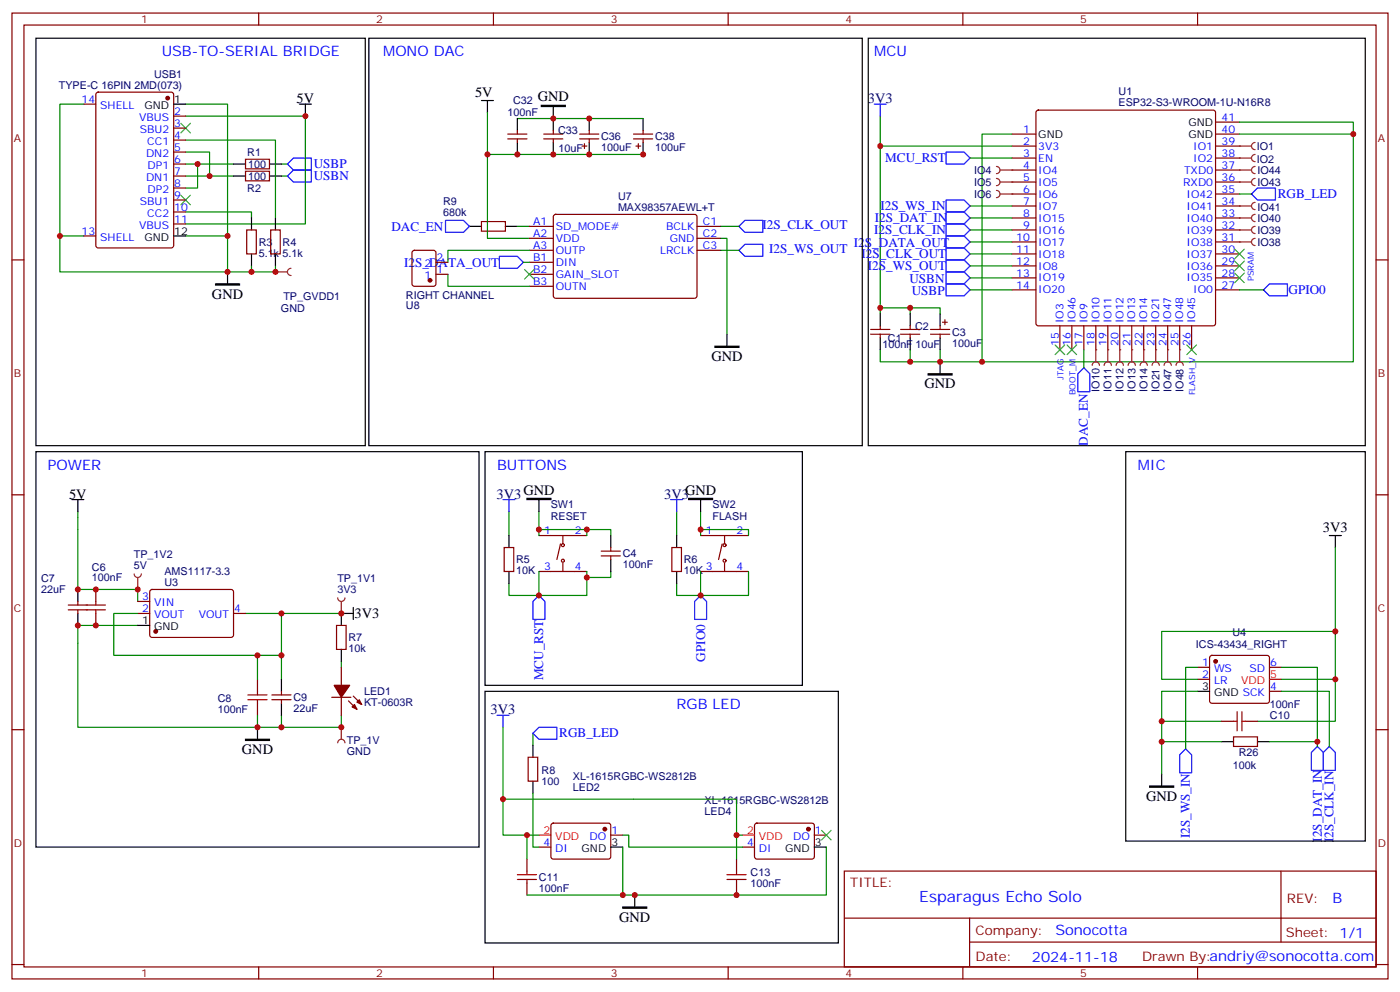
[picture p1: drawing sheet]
<svg xmlns="http://www.w3.org/2000/svg" width="412mm" height="292mm" viewBox="0 0 412 292" stroke-linecap="round" stroke-linejoin="round" font-family="sans-serif">
<g fill="none" stroke="#870000" stroke-width=".35">
<path d="M3.5 3.8h405.4v284.4h-405.4zM7.1 7.4h398.2v277.3h-398.2zM76.2 3.8v3.6M145.3 3.8v3.6M214.5 3.8v3.6M283.6 3.8v3.6M352.8 3.8v3.6M3.5 76.5h3.6M405.3 76.5h3.6M256.5 97h5.6M256.5 98.4h5.6M259.3 95.9v1.1"/>
<path d="M259.3 98.4v1M265.3 97h5.6M265.3 98.4h5.6M268.1 95.9v1.1M268.1 98.4v1M274.1 97h5.7M274.1 98.4h5.7M276.9 95.9v1.1M276.9 98.4v1M277.6 94.9h1.4M278.3 94.2v1.4M3.5 145.7h3.6"/>
<path d="M405.3 145.7h3.6M3.5 214.8h3.6M405.3 214.8h3.6M248.7 256.4h156.6v28.3h-156.6zM377.3 256.5v20.8M248.7 270.3h156.5M285.6 277.3h119.6M285.6 270.3v14.1M3.5 284h3.6M76.2 284.7v3.5M145.3 284.7v3.5M214.5 284.7v3.5"/>
<path d="M283.6 284.7v3.5M352.8 284.7v3.5M405.3 284h3.6"/>
</g>
<path d="M259.3 34.2v58.2M259.3 90.6h8.8v1.8M268.1 90.6h8.8v1.8M259.3 103v3.5h8.8M268.1 103v3.5h8.8v-3.5M22.9 152.4v21.1M72.3 180.6h28.2M82.9 180.6v19.4M100.5 194.7v1.8M100.5 210.6v3.5h-17.6" fill="none" stroke="#008700" stroke-width=".35"/>
<path d="M273.4 110h7.1v.4h-7.1z" fill="#000" stroke="#000" stroke-width=".35"/>
<path d="M259.3 92.4v3.5M259.3 99.4v3.6M268.1 92.4v3.5M268.1 99.4v3.6M276.9 92.4v3.5M276.9 99.4v3.6M276.9 106.5v3.5" fill="none" stroke="#000" stroke-width=".35"/>
<path d="M257.5 30.7h3.6M259.3 30.7v3.5" fill="none" stroke="#00f" stroke-width=".35"/>
<path d="M99.5 218.7a1.06 1.06 0 0 1 1-1.1 1.06 1.06 0 0 1 1.1 1.1M100.5 214.1v3.5" fill="none" stroke="#8c2424" stroke-width=".35"/>
<circle cx="100.5" cy="214.1" r=".18" fill="#8c2424"/>
<g fill="#870000" stroke="#870000" stroke-width=".35">
<path d="M103.7 208.1l.7-.7 .7 1.4z"/>
<path d="M105.1 206.7l.7-.7 .7 1.4z"/>
<path d="M98.4 201.8h4.6l-2.5 3.5z"/>
</g>
<g fill="none" stroke="#870000" stroke-width=".35">
<path d="M20.1 179.5h5.7M20.1 178.1h5.7M22.9 177.1v1M22.9 179.5v1.1M99.1 184.1h2.9v7.1h-2.9zM100.5 196.5v5.3M80.1 206h5.6M80.1 204.6h5.6M82.9 203.5v1.1M82.9 206v1M97.7 205.3h5.7M100.5 205.3v5.3"/>
<path d="M102.7 206.3l2.4 2.5M104.1 204.9l2.4 2.5"/>
</g>
<path d="M10.6 133h130.5v116.4h-130.5zM22.9 173.5v3.6M104.1 178.8v3.6M22.9 180.6v3.5M82.9 200v3.5M100.5 191.2v3.5M104.1 180.6h-3.6v3.5M75.8 214.1v3.5M82.9 207v3.6" fill="none" stroke="#000" stroke-width=".35"/>
<path d="M22.9 150.6v1.8M22.9 173.5h17.7v3.6M40.6 184.1h-17.7v30h60v-3.5" fill="none" stroke="#008700" stroke-width=".35"/>
<path d="M72.3 217.6h7.1v.4h-7.1z" fill="#000" stroke="#000" stroke-width=".35"/>
<path d="M99.5 176a1.06 1.06 0 0 0 1 1.1 1.06 1.06 0 0 0 1.1-1.1M100.5 177.1v3.5" fill="none" stroke="#8c2424" stroke-width=".35"/>
<circle cx="100.5" cy="180.6" r=".18" fill="#8c2424"/>
<g fill="none" stroke="#870000" stroke-width=".35">
<path d="M298.1 39.5h7.1M305.4 32.6l.5-.2h51.5l.5 .2 .2 .5v62.1l-.3 .5-.4 .2h-51.5l-.5-.2-.2-.5v-62.1zM358.1 35.9h7M358.1 39.5h7M298.1 57.1h7.1M298.1 53.6h7.1M298.1 50.1h7.1M298.1 46.5h7.1M298.1 43h7.1M358.1 57.1h7M358.1 53.6h7M358.1 50.1h7"/>
<path d="M358.1 46.5h7M358.1 43h7M298.1 78.3h7.1M298.1 74.8h7.1M298.1 71.2h7.1M298.1 67.7h7.1M298.1 64.2h7.1M298.1 60.6h7.1M358.1 78.3h7M358.1 74.8h7M358.1 71.2h7M358.1 67.7h7"/>
<path d="M358.1 64.2h7M358.1 60.6h7M298.1 85.3h7.1M298.1 81.8h7.1M312.2 95.9v7.1M315.7 95.9v7.1M319.3 95.9v7.1M322.8 95.9v7.1M326.3 95.9v7.1M329.8 95.9v7.1M333.4 95.9v7.1M336.9 95.9v7.1"/>
<path d="M340.4 95.9v7.1M344 95.9v7.1M347.5 95.9v7.1M351 95.9v7.1M358.1 85.3h7M358.1 81.8h7"/>
</g>
<path d="M278.7 44.8h5.3l1.8 1.7-1.8 1.8h-5.3zM368.7 57.1l1.7-1.7h5.3v3.5h-5.3zM278.7 83.6h5.3l1.8 1.7-1.8 1.8h-5.3zM278.7 80h5.3l1.8 1.8-1.8 1.8h-5.3zM372.2 85.3l1.7-1.7h5.3v3.5h-5.3z" fill="none" stroke="#00f" stroke-width=".35"/>
<path d="M255.8 11.3h146.4v119.9h-146.4z" fill="none" stroke="#000" stroke-width=".35"/>
<path d="M298.1 39.5h-8.8v67h-12.4M365.1 35.9h33.5v70.6h-109.3M365.1 39.5h33.5M259.3 43h38.8M285.8 46.5h12.3M285.8 85.3h12.3M285.8 81.8h12.3M365.1 85.3h7.1" fill="none" stroke="#008700" stroke-width=".35"/>
<path d="M365.1 43h3.6M369.7 41.9a1.06 1.06 0 0 0-1 1.1 1.06 1.06 0 0 0 1 1.1" fill="none" stroke="#8c2424" stroke-width=".35"/>
<circle cx="365.1" cy="43" r=".18" fill="#8c2424"/>
<path d="M365.1 46.5h3.6M369.7 45.5a1.06 1.06 0 0 0-1 1 1.06 1.06 0 0 0 1 1.1" fill="none" stroke="#8c2424" stroke-width=".35"/>
<circle cx="365.1" cy="46.5" r=".18" fill="#8c2424"/>
<path d="M293.5 49a1.06 1.06 0 0 1 1.1 1.1 1.06 1.06 0 0 1-1.1 1M294.6 50.1h3.5" fill="none" stroke="#8c2424" stroke-width=".35"/>
<circle cx="298.1" cy="50.1" r=".18" fill="#8c2424"/>
<path d="M342.9 107.6a1.06 1.06 0 0 1 1.1-1.1 1.06 1.06 0 0 1 1 1.1M344 103v3.5" fill="none" stroke="#8c2424" stroke-width=".35"/>
<circle cx="344" cy="103" r=".18" fill="#8c2424"/>
<path d="M346.4 107.6a1.06 1.06 0 0 1 1.1-1.1 1.06 1.06 0 0 1 1 1.1M347.5 103v3.5" fill="none" stroke="#8c2424" stroke-width=".35"/>
<circle cx="347.5" cy="103" r=".18" fill="#8c2424"/>
<path d="M365.1 71.2h3.6M369.7 70.2a1.06 1.06 0 0 0-1 1 1.06 1.06 0 0 0 1 1.1" fill="none" stroke="#8c2424" stroke-width=".35"/>
<circle cx="365.1" cy="71.2" r=".18" fill="#8c2424"/>
<path d="M365.1 50.1h3.6M369.7 49a1.06 1.06 0 0 0-1 1.1 1.06 1.06 0 0 0 1 1" fill="none" stroke="#8c2424" stroke-width=".35"/>
<circle cx="365.1" cy="50.1" r=".18" fill="#8c2424"/>
<path d="M365.1 53.6h3.6M369.7 52.5a1.06 1.06 0 0 0-1 1.1 1.06 1.06 0 0 0 1 1" fill="none" stroke="#8c2424" stroke-width=".35"/>
<circle cx="365.1" cy="53.6" r=".18" fill="#8c2424"/>
<path d="M365.1 67.7h3.6M369.7 66.6a1.06 1.06 0 0 0-1 1.1 1.06 1.06 0 0 0 1 1.1" fill="none" stroke="#8c2424" stroke-width=".35"/>
<circle cx="365.1" cy="67.7" r=".18" fill="#8c2424"/>
<path d="M365.1 64.2h3.6M369.7 63.1a1.06 1.06 0 0 0-1 1.1 1.06 1.06 0 0 0 1 1" fill="none" stroke="#8c2424" stroke-width=".35"/>
<circle cx="365.1" cy="64.2" r=".18" fill="#8c2424"/>
<path d="M369.7 59.6a1.06 1.06 0 0 0-1 1 1.06 1.06 0 0 0 1 1.1M365.1 60.6h3.6" fill="none" stroke="#8c2424" stroke-width=".35"/>
<circle cx="365.1" cy="60.6" r=".18" fill="#8c2424"/>
<path d="M54.7 44.8h7v7h7.1M68.8 48.3h-10.6v7.1h-3.5M82.9 51.8h1.8M82.9 48.3h1.8" fill="none" stroke="#008700" stroke-width=".35"/>
<path d="M68.8 51.8h3.5M68.8 48.3h3.5M79.4 51.8h3.5M79.4 48.3h3.5" fill="none" stroke="#000" stroke-width=".35"/>
<path d="M72.3 50.4h7.1v2.8h-7.1zM72.3 46.9h7.1v2.8h-7.1z" fill="none" stroke="#870000" stroke-width=".35"/>
<path d="M85.7 79a1.06 1.06 0 0 0-1 1 1.06 1.06 0 0 0 1 1.1M81.1 80h3.6" fill="none" stroke="#8c2424" stroke-width=".35"/>
<circle cx="81.1" cy="80" r=".18" fill="#8c2424"/>
<g fill="none" stroke="#008700" stroke-width=".35">
<path d="M24.7 30.7h-7.1v38.8h7.1M54.7 34.2h35.3v31.7h-35.3M54.7 30.7h12.3v38.8M54.7 41.2h26.4v23M54.7 51.8h7M54.7 48.3h3.5M17.6 69.5v10.5h49.4v-10.5h-12.3M54.7 62.4h19.4v1.8M74.1 78.3v1.7h-7.1M81.1 78.3v1.7h-7M149.9 150.6v7.1M158.7 155.9h14.2v1.8"/>
<path d="M158.7 150.6v7.1M172.9 155.9h7v1.8M199.3 150.6v7.1M206.4 155.9h14.1v1.8M206.4 150.6v7.1M149.9 171.8v3.5h8.8M158.7 168.2v7.1h14.2v-7.1M179.9 168.2v1.8h-7M199.3 171.8v3.5h7.1M206.4 168.2v7.1h14.1v-7.1M393.3 161.2v38.8h-15.8M40.6 180.6h-7.1v12.3h49.4"/>
<path d="M75.8 192.9v7.1M352.8 196.5h-3.6v24M377.5 196.5h10.6v23.2M393.3 200v12.3h-22.9M393.3 185.9h-51.1v14.1h10.6M75.8 210.6v3.5M148.2 214.1v31.8h10.5M157 215.9v3.5M342.2 212.3h17.6M352.8 203.5h-10.6v24.4M377.5 203.5h14.1v16.2M148.2 235.3h68.8v10.6"/>
<path d="M157 233.5v15.9h1.7M155.2 245.9v7M183.4 245.9h1.8v3.5h33.5M183.4 249.4v14.1M218.7 245.9h-1.7v7M243.4 249.4v14.1h-88.2"/>
</g>
<g fill="none" stroke="#00f" stroke-width=".35">
<path d="M84.7 51.8l1.7-1.7h5.3v3.5h-5.3zM84.7 48.3l1.7-1.8h5.3v3.6h-5.3zM148.2 147.1h3.5M149.9 147.1v3.5M197.6 147.1h3.5M199.3 147.1v3.5M158.7 175.3l1.8 1.8v5.3h-3.5v-5.3zM206.4 175.3l1.7 1.8v5.3h-3.5v-5.3zM146.4 210.6h3.5M148.2 210.6v3.5M157 215.9l1.7-1.8h5.3v3.5h-5.3zM388.1 219.7l1.7 1.8v5.3h-3.5v-5.3z"/>
<path d="M349.2 220.5l1.8 1.7v5.3h-3.5v-5.3zM389.8 221.5l1.8-1.8 1.7 1.8v5.3h-3.5z"/>
</g>
<g fill="none" stroke="#000" stroke-width=".35">
<path d="M10.6 11.3h97v119.9h-97zM51.2 30.7h3.5M88.2 30.7h3.5M90 30.7v3.5M51.2 69.5h3.5M74.1 64.2v3.5M74.1 74.8v3.5M81.1 64.2v3.5M81.1 74.8v3.5M67 80v3.6M142.9 133h93.5v68.8h-93.5zM331.6 133h70.6v114.6h-70.6z"/>
<path d="M21.2 147.1h3.5M22.9 147.1v3.5M149.9 157.7v3.5M158.7 147.1v3.5M179.9 157.7v3.5M199.3 157.7v3.5M206.4 147.1v3.5M391.6 157.7h3.5M393.3 157.7v3.5M149.9 168.2v3.6M179.9 164.7v3.5M199.3 168.2v3.6"/>
<path d="M40.6 184.1h3.5M142.9 203.5h104v74.1h-104zM157 219.4v3.5M352.8 203.5h3.5M157 230v3.5M342.2 227.9v3.5M179.9 249.4h3.5M239.9 249.4h3.5M187 263.5v3.5"/>
</g>
<g fill="none" stroke="#870000" stroke-width=".35">
<path d="M24.7 30.7h3.5M28.5 27.3l.4-.2h21.5l.7 .5 .1 44.7-.5 .6-21.8 .1-.6-.5-.1-44.7zM51.2 34.2h3.5M51.2 37.7h3.5M51.2 41.2h3.5M51.2 44.8h3.5M51.2 48.3h3.5M51.2 51.8h3.5M51.2 55.4h3.5M51.2 58.9h3.5M24.7 69.5h3.5M51.2 62.4h3.5"/>
<path d="M51.2 65.9h3.5M72.7 67.7h2.8v7.1h-2.8zM79.7 67.7h2.8v7.1h-2.8zM158.7 157.7h14.2M165.8 157.7v2.4M206.4 157.7h14.1M213.4 157.7v2.4M28.2 173.5v3.6M40.6 177.1h3.5M44.3 173.7l.5-.2 23.6 .1 .4 .6-.1 13-.6 .4h-23.6l-.4-.7v-12.7zM148.5 161.2h2.8v7h-2.8zM158.7 168.2h14.2"/>
<path d="M165.1 160.1l-1.1 4.6M165.8 165.8v2.4M177.1 163.7h5.6M177.1 162.2h5.6M179.9 161.2v1M179.9 163.7v1M197.9 161.2h2.8v7h-2.8zM206.4 168.2h14.1M212.7 160.1l-1 4.6M213.4 165.8v2.4M28.2 180.6v3.5M40.6 180.6h3.5"/>
<path d="M68.8 180.6h3.5M75.8 200v3.5M352.8 196.5h3.5M352.8 200h3.5M356.5 193.1l.5-.2h16.2l.5 .2 .2 .5v12.7l-.2 .5-.5 .2h-16.2l-.5-.2-.2-.5v-12.7zM373.9 196.5h3.6M75.8 207v3.6M359.8 212.3h3.6M366.9 212.3h3.5M373.9 203.5h3.6M155.6 222.9h2.8v7.1h-2.8zM155.2 252.9v3.5"/>
<path d="M155.2 260v3.5M158.7 249.4h3.6M162.5 242.5l.5-.2 16.5 .1 .4 .6v9.5l-.7 .4-16.5-.1-.4-.6v-9.2zM179.9 245.9h3.5M217 252.9v3.5M217 260v3.5M218.7 249.4h3.5M222.5 242.5l.5-.2 16.5 .1 .4 .6-.1 9.5-.6 .4-16.5-.1-.5-.6v-9.2zM239.9 245.9h3.5"/>
<circle cx="165.8" cy="165.1" r=".44"/>
<circle cx="165.8" cy="160.5" r=".44"/>
<circle cx="213.4" cy="165.1" r=".44"/>
<circle cx="213.4" cy="160.5" r=".44"/>
</g>
<path d="M63.5 83.6h7.1v.3h-7.1zM155.2 146.7h7.1v.4h-7.1zM202.8 146.7h7.1v.4h-7.1zM338.7 231.4h7v.3h-7zM183.4 267h7.1v.4h-7.1z" fill="#000" stroke="#000" stroke-width=".35"/>
<path d="M53.3 36.3l2.8 2.8M56.1 36.3l-2.8 2.8M53.3 57.5l2.8 2.8M56.1 57.5l-2.8 2.8M242 244.4l2.8 2.9M244.8 244.4l-2.8 2.9" fill="none" stroke="#3c3" stroke-width=".35"/>
<g fill="#870000" stroke="#870000" stroke-width=".35">
<circle cx="49.4" cy="28.9" r=".53"/>
<circle cx="358.1" cy="194.7" r=".53"/>
<circle cx="178.2" cy="244.1" r=".53"/>
<circle cx="238.1" cy="244.1" r=".53"/>
<circle cx="45.9" cy="185.9" r=".53"/>
</g>
<path d="M373.9 200h3.6M158.7 245.9h3.6M218.7 245.9h3.5" fill="none" stroke="#f00" stroke-width=".35"/>
<g fill="none" stroke="#a10000" stroke-width=".35">
<path d="M25.4 179.5h5.6M25.4 178.1h5.6M28.2 177.1v1M28.2 179.5v1.1M73 206h5.7M73 204.6h5.7M75.8 203.5v1.1M75.8 206v1M363.4 212.3h1M364.4 209.5v5.7M365.8 209.5v5.7M365.8 212.3h1.1"/>
<path d="M152.4 258.9h5.6M152.4 257.5h5.6M155.2 256.4v1.1M155.2 258.9v1.1M214.1 258.9h5.7M214.1 257.5h5.7M217 256.4v1.1M217 258.9v1.1"/>
</g>
<path d="M39.5 168.9a1.06 1.06 0 0 0 1.1 1.1 1.06 1.06 0 0 0 1-1.1M40.6 170v3.5" fill="none" stroke="#8c2424" stroke-width=".35"/>
<circle cx="40.6" cy="173.5" r=".18" fill="#8c2424"/>
<path d="M365.1 57.1h3.6M285.8 67.7h12.3M285.8 60.6h12.3M285.8 64.2h12.3M285.8 71.2h12.3M285.8 74.8h12.3M285.8 78.3h12.3M319.3 103v5.3" fill="none" stroke="#008700" stroke-width=".35"/>
<path d="M363.7 73.3l2.8 2.9M363.7 76.9l2.8 2.8M366.5 73.3l-2.8 2.9M366.5 76.9l-2.8 2.8M363.7 80.4l2.8 2.8M366.5 80.4l-2.8 2.8M310.8 101.6l2.8 2.8M313.6 101.6l-2.8 2.8M314.3 101.6l2.8 2.8M317.1 101.6l-2.8 2.8M349.6 101.6l2.8 2.8M352.4 101.6l-2.8 2.8" fill="none" stroke="#3c3" stroke-width=".35"/>
<path d="M278.7 58.9h5.3l1.8 1.7-1.8 1.8h-5.3zM278.7 62.4h5.3l1.8 1.8-1.8 1.7h-5.3zM278.7 65.9h5.3l1.8 1.8-1.8 1.8h-5.3zM278.7 69.5h5.3l1.8 1.7-1.8 1.8h-5.3zM278.7 73h5.3l1.8 1.8-1.8 1.7h-5.3zM278.7 76.5h5.3l1.8 1.8-1.8 1.7h-5.3zM317.5 110l1.8-1.7 1.7 1.7v5.3h-3.5z" fill="none" stroke="#00f" stroke-width=".35"/>
<path d="M335.8 107.6a1.06 1.06 0 0 1 1.1-1.1 1.06 1.06 0 0 1 1.1 1.1M336.9 103v3.5" fill="none" stroke="#8c2424" stroke-width=".35"/>
<circle cx="336.9" cy="103" r=".18" fill="#8c2424"/>
<path d="M339.4 107.6a1.06 1.06 0 0 1 1-1.1 1.06 1.06 0 0 1 1.1 1.1M340.4 103v3.5" fill="none" stroke="#8c2424" stroke-width=".35"/>
<circle cx="340.4" cy="103" r=".18" fill="#8c2424"/>
<path d="M359.8 218.3h3.6M370.4 218.3h3.5" fill="none" stroke="#000" stroke-width=".35"/>
<path d="M363.4 216.9h7v2.8h-7z" fill="none" stroke="#870000" stroke-width=".35"/>
<path d="M342.2 218.3h17.6M373.9 218.3h14.2" fill="none" stroke="#008700" stroke-width=".35"/>
<path d="M321.7 107.6a1.06 1.06 0 0 1 1.1-1.1 1.06 1.06 0 0 1 1 1.1M322.8 103v3.5" fill="none" stroke="#8c2424" stroke-width=".35"/>
<circle cx="322.8" cy="103" r=".18" fill="#8c2424"/>
<path d="M325.3 107.6a1.06 1.06 0 0 1 1-1.1 1.06 1.06 0 0 1 1.1 1.1M326.3 103v3.5" fill="none" stroke="#8c2424" stroke-width=".35"/>
<circle cx="326.3" cy="103" r=".18" fill="#8c2424"/>
<path d="M328.8 107.6a1.06 1.06 0 0 1 1-1.1 1.06 1.06 0 0 1 1.1 1.1M329.8 103v3.5" fill="none" stroke="#8c2424" stroke-width=".35"/>
<circle cx="329.8" cy="103" r=".18" fill="#8c2424"/>
<path d="M332.3 107.6a1.06 1.06 0 0 1 1.1-1.1 1.06 1.06 0 0 1 1 1.1M333.4 103v3.5" fill="none" stroke="#8c2424" stroke-width=".35"/>
<circle cx="333.4" cy="103" r=".18" fill="#8c2424"/>
<path d="M293.5 52.5a1.06 1.06 0 0 1 1.1 1.1 1.06 1.06 0 0 1-1.1 1M294.6 53.6h3.5" fill="none" stroke="#8c2424" stroke-width=".35"/>
<circle cx="298.1" cy="53.6" r=".18" fill="#8c2424"/>
<path d="M293.5 56.1a1.06 1.06 0 0 1 1.1 1 1.06 1.06 0 0 1-1.1 1.1M294.6 57.1h3.5" fill="none" stroke="#8c2424" stroke-width=".35"/>
<circle cx="298.1" cy="57.1" r=".18" fill="#8c2424"/>
<g fill="none" stroke="#000" stroke-width=".35">
<path d="M108.7 11.3h145.3v119.9h-145.3zM141.8 29.6h3.5M143.6 29.6v3.5M152.4 34.9v3.5M163 31.4v7M173.6 34.9v3.5M189.4 34.9v3.5M152.4 41.9v3.6M163 41.9v3.6M173.6 41.9v3.6M189.4 41.9v3.6M138.3 66.6h3.5"/>
<path d="M148.9 66.6h3.5M214.1 98.4v3.5"/>
</g>
<g fill="none" stroke="#870000" stroke-width=".35">
<path d="M149.6 39.5h5.6M152.4 38.4v1.1M160.2 39.5h5.6M163 38.4v1.1M170.7 39.5h5.7M173.6 38.4v1.1M186.6 39.5h5.7M189.4 38.4v1.1M149.6 40.9h5.6M152.4 40.9v1M160.2 40.9h5.6M163 40.9v1"/>
<path d="M170.7 40.9h5.7M171.4 43h1.5M172.2 42.3v1.4M173.6 40.9v1M186.6 40.9h5.7M187.3 43h1.4M188 42.3v1.4M189.4 40.9v1M121.6 73.9l.5-.2h5.6l.7 .4v9.5l-.5 .6-5.8 .1-.7-.5v-9.4zM128.4 77.2h3.5M141.8 65.2h7.1v2.9h-7.1zM155.9 66.6h7.1"/>
<path d="M155.9 70.2h7.1M155.9 73.7h7.1M155.9 77.2h7.1M163.2 63.3l.5-.2 41.2 .1 .4 .6v23.6l-.7 .4-41.2-.1-.4-.6v-23.3zM205.3 66.6h7.1M205.3 70.2h7.1M205.3 73.7h7.1M128.4 80.8h3.5M155.9 80.8h7.1M155.9 84.3h7.1"/>
</g>
<path d="M143.6 33.1v37.1h12.3M152.4 34.9h37M143.6 45.5h46.2M152.4 66.6h3.5M154.2 77.2h1.7M155.9 73.7h-24v3.5M212.4 70.2h1.7v28.2M212.4 66.6h5.3M212.4 73.7h5.3M131.9 80.8v3.5h24" fill="none" stroke="#008700" stroke-width=".35"/>
<path d="M159.5 31h7v.4h-7zM210.6 101.9h7.1v.4h-7.1z" fill="#000" stroke="#000" stroke-width=".35"/>
<path d="M131.2 64.9h5.3l1.8 1.7-1.8 1.8h-5.3zM147.1 75.5h5.3l1.8 1.7-1.8 1.8h-5.3zM219.4 64.9h5.3v3.5h-5.3l-1.7-1.8zM219.4 71.9h5.3v3.6h-5.3l-1.7-1.8z" fill="none" stroke="#00f" stroke-width=".35"/>
<path d="M154.5 79.3l2.8 2.9M157.3 79.3l-2.8 2.9" fill="none" stroke="#3c3" stroke-width=".35"/>
<circle cx="126.6" cy="82.5" r=".53" fill="#870000" stroke="#870000" stroke-width=".35"/>
<g fill="#c00">
<circle cx="259.3" cy="90.6" r=".88"/>
<circle cx="268.1" cy="90.6" r=".88"/>
<circle cx="82.9" cy="214.1" r=".88"/>
<circle cx="22.9" cy="184.1" r=".88"/>
<circle cx="22.9" cy="173.5" r=".88"/>
<circle cx="259.3" cy="43" r=".88"/>
<circle cx="276.9" cy="106.5" r=".88"/>
<circle cx="268.1" cy="106.5" r=".88"/>
<circle cx="289.3" cy="106.5" r=".88"/>
<circle cx="398.6" cy="39.5" r=".88"/>
<circle cx="81.1" cy="80" r=".88"/>
<circle cx="172.9" cy="170" r=".88"/>
<circle cx="172.9" cy="155.9" r=".88"/>
<circle cx="158.8" cy="155.9" r=".88"/>
<circle cx="206.4" cy="155.9" r=".88"/>
<circle cx="158.8" cy="175.3" r=".88"/>
<circle cx="206.4" cy="175.3" r=".88"/>
<circle cx="61.7" cy="51.8" r=".88"/>
<circle cx="58.2" cy="48.3" r=".88"/>
<circle cx="90" cy="34.2" r=".88"/>
<circle cx="67" cy="69.5" r=".88"/>
<circle cx="67" cy="80" r=".88"/>
<circle cx="17.6" cy="69.5" r=".88"/>
<circle cx="74.1" cy="80" r=".88"/>
<circle cx="100.5" cy="214.1" r=".88"/>
<circle cx="100.5" cy="180.6" r=".88"/>
<circle cx="342.2" cy="212.3" r=".88"/>
<circle cx="393.3" cy="200" r=".88"/>
<circle cx="393.3" cy="185.9" r=".88"/>
<circle cx="155.2" cy="245.9" r=".88"/>
<circle cx="82.9" cy="180.6" r=".88"/>
<circle cx="82.9" cy="192.9" r=".88"/>
<circle cx="28.2" cy="184.1" r=".88"/>
<circle cx="28.2" cy="173.5" r=".88"/>
<circle cx="75.8" cy="192.9" r=".88"/>
<circle cx="75.8" cy="214.1" r=".88"/>
<circle cx="183.4" cy="263.5" r=".88"/>
<circle cx="187" cy="263.5" r=".88"/>
<circle cx="217" cy="263.5" r=".88"/>
<circle cx="148.2" cy="235.3" r=".88"/>
<circle cx="217" cy="245.9" r=".88"/>
<circle cx="40.6" cy="173.5" r=".88"/>
<circle cx="342.2" cy="218.3" r=".88"/>
<circle cx="388.1" cy="218.3" r=".88"/>
<circle cx="189.4" cy="45.5" r=".88"/>
<circle cx="173.6" cy="45.5" r=".88"/>
<circle cx="173.6" cy="34.9" r=".88"/>
<circle cx="163" cy="45.5" r=".88"/>
<circle cx="163" cy="34.9" r=".88"/>
<circle cx="152.4" cy="45.5" r=".88"/>
<circle cx="143.6" cy="45.5" r=".88"/>
</g>
<text font-size="4.6" fill="#00f" x="270.8" y="265.5">Esparagus Echo Solo</text>
<g font-size="4.2" fill="#00f">
<text x="47.6" y="16.5">USB-TO-SERIAL BRIDGE</text>
<text x="112.9" y="16.5">MONO DAC</text>
<text x="257.5" y="16.5">MCU</text>
<text x="14.1" y="138.3">POWER</text>
<text x="146.4" y="138.3">BUTTONS</text>
<text x="335.1" y="138.3">MIC</text>
<text x="199.3" y="208.8">RGB LED</text>
<text x="392.5" y="265.7">B</text>
<text x="310.9" y="275.3">Sonocotta</text>
<text x="304" y="283.1">2024-11-18</text>
</g>
<g font-size="4.2">
<text x="139.9" y="28.4">5V</text>
<text x="158.4" y="29.8">GND</text>
<text x="87.4" y="30.3">5V</text>
<text x="62.4" y="87.9">GND</text>
<text x="209.5" y="106.2">GND</text>
<text x="272.3" y="114.4">GND</text>
<text x="20.3" y="146.8">5V</text>
<text x="154.2" y="145.6">GND</text>
<text x="201.8" y="145.6">GND</text>
<text x="389.7" y="156.5">3V3</text>
<text x="104.4" y="182">3V3</text>
<text x="71.3" y="221.9">GND</text>
<text x="337.6" y="235.7">GND</text>
<text x="182.4" y="271.4">GND</text>
</g>
<g font-size="4.2" fill="#000080">
<text x="255.7" y="30.4">3V3</text>
<text x="146.3" y="146.8">3V3</text>
<text x="195.7" y="146.8">3V3</text>
<text x="144.5" y="210.2">3V3</text>
</g>
<g font-size="3.9" fill="#00f">
<text x="260.8" y="47.8">MCU_RST</text>
<text x="92.4" y="53">USBN</text>
<text x="92.4" y="49.5">USBP</text>
<text x="376.4" y="58.3">RGB_LED</text>
<text x="257.7" y="65.5">I2S_DAT_IN</text>
<text x="259.4" y="61.9">I2S_WS_IN</text>
<text x="115.3" y="67.9">DAC_EN</text>
<text x="224.6" y="67.6">I2S_CLK_OUT</text>
<text x="257.5" y="69">I2S_CLK_IN</text>
<text x="226.6" y="74.6">I2S_WS_OUT</text>
<text x="251.5" y="72.8">I2S_DATA_OUT</text>
<text x="253.8" y="76">I2S_CLK_OUT</text>
<text x="119.1" y="78.5">I2S_DATA_OUT</text>
<text x="255.6" y="79.5">I2S_WS_OUT</text>
<text x="267.9" y="83.2">USBN</text>
<text x="268.6" y="86.7">USBP</text>
<text x="379.6" y="86.6">GPIO0</text>
<text x="320.4" y="131.2" transform="rotate(-90 320.4 131.2)">DAC_EN</text>
<text x="207.7" y="194.7" transform="rotate(-90 207.7 194.7)">GPIO0</text>
<text x="160" y="200.3" transform="rotate(-90 160 200.3)">MCU_RST</text>
<text x="164.7" y="217.1">RGB_LED</text>
<text x="350.5" y="246.8" transform="rotate(-90 350.5 246.8)">I2S_WS_IN</text>
<text x="389.3" y="247.8" transform="rotate(-90 389.3 247.8)">I2S_DAT_IN</text>
<text x="392.8" y="248" transform="rotate(-90 392.8 248)">I2S_CLK_IN</text>
</g>
<g font-size="3.9" fill="#800">
<text x="250.5" y="261">TITLE:</text>
<text x="379.1" y="265.7">REV:</text>
<text x="287.4" y="275.2">Company:</text>
<text x="378.7" y="275.8">Sheet: 1/1</text>
<text x="287.4" y="282.9">Date:</text>
<text x="336.4" y="283">Drawn By:andriy@sonocotta.com</text>
</g>
<g font-size="3.2" fill="#800">
<text x="41.6" y="6.8">1</text>
<text x="110.8" y="6.8">2</text>
<text x="179.9" y="6.8">3</text>
<text x="249.1" y="6.8">4</text>
<text x="318.2" y="6.8">5</text>
<text x="4.1" y="41.9">A</text>
<text x="405.9" y="41.9">A</text>
<text x="4.1" y="111.1">B</text>
<text x="405.9" y="111.1">B</text>
<text x="4.1" y="180.2">C</text>
<text x="405.9" y="180.2">C</text>
<text x="4.1" y="249.4">D</text>
<text x="405.9" y="249.4">D</text>
<text x="41.6" y="287.7">1</text>
<text x="110.8" y="287.7">2</text>
<text x="179.9" y="287.7">3</text>
<text x="249.1" y="287.7">4</text>
<text x="318.2" y="287.7">5</text>
</g>
<g font-size="3.2" fill="#000080">
<text x="45.4" y="23">USB1</text>
<text x="17.3" y="26.1">TYPE-C 16PIN 2MD(073)</text>
<text x="329.5" y="28">U1</text>
<text x="149.5" y="34.3">100nF</text>
<text x="151.1" y="30.7">C32</text>
<text x="329.5" y="31.2">ESP32-S3-WROOM-1U-N16R8</text>
<text x="164.4" y="39.6">C33</text>
<text x="177.1" y="41.3">C36</text>
<text x="193" y="41.3">C38</text>
<text x="72.8" y="45.9">R1</text>
<text x="164.5" y="44.9">10uF</text>
<text x="177.1" y="44.5">100uF</text>
<text x="193" y="44.5">100uF</text>
<text x="370.2" y="44.1">IO1</text>
<text x="73.1" y="53">100</text>
<text x="73.1" y="49.4">100</text>
<text x="287" y="51.2">IO4</text>
<text x="370.2" y="48">IO2</text>
<text x="370.4" y="51.2">IO44</text>
<text x="72.8" y="56.5">R2</text>
<text x="182" y="58.8">U7</text>
<text x="287" y="54.7">IO5</text>
<text x="287" y="58.2">IO6</text>
<text x="370.4" y="54.7">IO43</text>
<text x="130.5" y="63.5">680k</text>
<text x="130.5" y="60.4">R9</text>
<text x="182" y="62.1">MAX98357AEWL+T</text>
<text x="370.4" y="65.3">IO40</text>
<text x="370.4" y="62.1">IO41</text>
<text x="370.4" y="68.8">IO39</text>
<text x="76.2" y="75.6">5.1k 5.1k</text>
<text x="76.2" y="72.4">R3</text>
<text x="83.3" y="72.4">R4</text>
<text x="370.4" y="72.4">IO38</text>
<text x="83.5" y="88.2">TP_GVDD1</text>
<text x="119.6" y="87.9">RIGHT CHANNEL</text>
<text x="82.8" y="91.7">GND</text>
<text x="119.6" y="91.1">U8</text>
<text x="261.6" y="100.6">C1</text>
<text x="269.5" y="97.1">C2</text>
<text x="280.5" y="98.8">C3</text>
<text x="259.9" y="102.3">100nF</text>
<text x="269.6" y="102.4">10uF</text>
<text x="280.5" y="102">100uF</text>
<text x="323.9" y="115.4" transform="rotate(-90 323.9 115.4)">IO10</text>
<text x="327.4" y="115.4" transform="rotate(-90 327.4 115.4)">IO11</text>
<text x="331" y="115.4" transform="rotate(-90 331 115.4)">IO12</text>
<text x="334.5" y="115.4" transform="rotate(-90 334.5 115.4)">IO13</text>
<text x="338" y="115.4" transform="rotate(-90 338 115.4)">IO14</text>
<text x="341.6" y="115.4" transform="rotate(-90 341.6 115.4)">IO21</text>
<text x="345.1" y="115.4" transform="rotate(-90 345.1 115.4)">IO47</text>
<text x="348.6" y="115.4" transform="rotate(-90 348.6 115.4)">IO48</text>
<text x="162.2" y="149.6">SW1</text>
<text x="209.9" y="149.6">SW2</text>
<text x="162.2" y="153">RESET</text>
<text x="209.9" y="153">FLASH</text>
<text x="27.1" y="168">C6</text>
<text x="39.4" y="167.6">5V</text>
<text x="39.4" y="164.4">TP_1V2</text>
<text x="152" y="165.9">R5</text>
<text x="183.4" y="167.3">100nF</text>
<text x="183.4" y="164.1">C4</text>
<text x="201.4" y="165.9">R6</text>
<text x="12.1" y="171.5">C7</text>
<text x="27.1" y="171.1">100nF</text>
<text x="48.4" y="169.4">AMS1117-3.3</text>
<text x="48.4" y="172.5">U3</text>
<text x="99.4" y="171.4">TP_1V1</text>
<text x="152" y="169">10K</text>
<text x="201.4" y="169">10K</text>
<text x="12.1" y="174.7">22uF</text>
<text x="99.4" y="174.6">3V3</text>
<text x="102.7" y="188.8">R7</text>
<text x="352.3" y="190.8">ICS-43434_RIGHT</text>
<text x="363" y="187.1">U4</text>
<text x="102.7" y="192.1">10k</text>
<text x="64.1" y="209.9">100nF</text>
<text x="64.1" y="206.8">C8</text>
<text x="86.4" y="209.6">22uF</text>
<text x="86.4" y="206.4">C9</text>
<text x="107.2" y="208">KT-0603R</text>
<text x="107.2" y="204.7">LED1</text>
<text x="374.1" y="208.5">100nF</text>
<text x="374.1" y="211.7">C10</text>
<text x="102.2" y="219.1">TP_1V</text>
<text x="102.2" y="222.3">GND</text>
<text x="159.5" y="227.9">R8</text>
<text x="363.1" y="226.5">100k</text>
<text x="364.9" y="222.6">R26</text>
<text x="159.5" y="231.2">100</text>
<text x="168.7" y="229.7">XL-1615RGBC-WS2812B</text>
<text x="168.7" y="232.9">LED2</text>
<text x="207.5" y="236.7">XL-1615RGBC-WS2812B</text>
<text x="207.5" y="239.9">LED4</text>
<text x="221.1" y="257.9">C13</text>
<text x="158.7" y="262.5">100nF</text>
<text x="158.7" y="259.3">C11</text>
<text x="221.1" y="261.1">100nF</text>
</g>
<g font-size="3.2" fill="#00f">
<text x="24" y="30.3">14</text>
<text x="29.5" y="32.1">SHELL</text>
<text x="41" y="35.6">VBUS</text>
<text x="51.3" y="33.8">2</text>
<text x="359.8" y="35.6">41</text>
<text x="41.2" y="39.1">SBU2</text>
<text x="51.3" y="37.4">3</text>
<text x="51.3" y="40.9">4</text>
<text x="301.4" y="39.1">1</text>
<text x="359.8" y="39.1">40</text>
<text x="43" y="46.2">DN2</text>
<text x="43.4" y="42.7">CC1</text>
<text x="51.3" y="44.4">5</text>
<text x="51.3" y="47.9">6</text>
<text x="301.4" y="46.2">3</text>
<text x="301.4" y="42.7">2</text>
<text x="305.9" y="47.6">EN</text>
<text x="305.9" y="44.1">3V3</text>
<text x="351.5" y="47.6">IO2</text>
<text x="351.5" y="44.1">IO1</text>
<text x="359.8" y="46.2">38</text>
<text x="359.8" y="42.7">39</text>
<text x="43" y="53.2">DN1</text>
<text x="43.5" y="49.7">DP1</text>
<text x="51.3" y="51.5">7</text>
<text x="301.4" y="53.2">5</text>
<text x="301.4" y="49.7">4</text>
<text x="305.9" y="51.1">IO4</text>
<text x="348.8" y="51.1">TXD0</text>
<text x="359.8" y="53.2">36</text>
<text x="359.8" y="49.7">37</text>
<text x="43.5" y="56.8">DP2</text>
<text x="51.3" y="55">8</text>
<text x="51.3" y="58.5">9</text>
<text x="301.4" y="56.8">6</text>
<text x="305.9" y="58.2">IO6</text>
<text x="305.9" y="54.6">IO5</text>
<text x="348.5" y="54.6">RXD0</text>
<text x="349.5" y="58.2">IO42</text>
<text x="359.8" y="56.8">35</text>
<text x="41.2" y="60.3">SBU1</text>
<text x="43.4" y="63.8">CC2</text>
<text x="51.3" y="62.1">10</text>
<text x="51.3" y="65.6">11</text>
<text x="301.4" y="63.8">8</text>
<text x="301.4" y="60.3">7</text>
<text x="305.9" y="65.2">IO15</text>
<text x="305.9" y="61.7">IO7</text>
<text x="349.5" y="65.2">IO40</text>
<text x="349.5" y="61.7">IO41</text>
<text x="359.8" y="63.8">33</text>
<text x="359.8" y="60.3">34</text>
<text x="24" y="69.1">13</text>
<text x="29.5" y="70.9">SHELL</text>
<text x="41" y="67.3">VBUS</text>
<text x="157" y="66.3">A1</text>
<text x="157" y="69.8">A2</text>
<text x="163.7" y="67.7">SD_MODE#</text>
<text x="163.7" y="71.2">VDD</text>
<text x="196.3" y="67.7">BCLK</text>
<text x="197.3" y="71.2">GND</text>
<text x="207.1" y="66.3">C1</text>
<text x="207.1" y="69.8">C2</text>
<text x="299.4" y="70.9">10</text>
<text x="301.4" y="67.3">9</text>
<text x="305.9" y="68.8">IO16</text>
<text x="349.5" y="68.8">IO39</text>
<text x="359.8" y="70.9">31</text>
<text x="359.8" y="67.3">32</text>
<text x="128.6" y="76.9">2</text>
<text x="157" y="76.9">B1</text>
<text x="157" y="73.3">A3</text>
<text x="163.7" y="74.8">OUTP</text>
<text x="194.5" y="74.8">LRCLK</text>
<text x="207.1" y="73.3">C3</text>
<text x="299.4" y="77.9">12</text>
<text x="299.4" y="74.4">11</text>
<text x="305.9" y="75.8">IO18</text>
<text x="305.9" y="72.3">IO17</text>
<text x="349.5" y="75.8">IO37</text>
<text x="349.5" y="72.3">IO38</text>
<text x="359.8" y="77.9">29</text>
<text x="359.8" y="74.4">30</text>
<text x="125.1" y="82.2">1</text>
<text x="125.1" y="78.6">2</text>
<text x="128.6" y="80.4">1</text>
<text x="157" y="80.4">B2</text>
<text x="157" y="83.9">B3</text>
<text x="163.7" y="78.3">DIN</text>
<text x="163.7" y="81.8">GAIN_SLOT</text>
<text x="299.4" y="81.5">13</text>
<text x="305.9" y="82.9">IO19</text>
<text x="305.9" y="79.3">IO8</text>
<text x="349.5" y="82.9">IO35</text>
<text x="349.5" y="79.3">IO36</text>
<text x="359.8" y="81.5">28</text>
<text x="163.7" y="85.3">OUTN</text>
<text x="299.4" y="85">14</text>
<text x="305.9" y="86.4">IO20</text>
<text x="351.5" y="86.4">IO0</text>
<text x="359.8" y="85">27</text>
<text x="313.3" y="95.2" transform="rotate(-90 313.3 95.2)">IO3</text>
<text x="316.8" y="95.2" transform="rotate(-90 316.8 95.2)">IO46</text>
<text x="320.3" y="95.2" transform="rotate(-90 320.3 95.2)">IO9</text>
<text x="323.8" y="95.2" transform="rotate(-90 323.8 95.2)">IO10</text>
<text x="327.4" y="95.2" transform="rotate(-90 327.4 95.2)">IO11</text>
<text x="330.9" y="95.2" transform="rotate(-90 330.9 95.2)">IO12</text>
<text x="334.4" y="95.2" transform="rotate(-90 334.4 95.2)">IO13</text>
<text x="338" y="95.2" transform="rotate(-90 338 95.2)">IO14</text>
<text x="341.5" y="95.2" transform="rotate(-90 341.5 95.2)">IO21</text>
<text x="345" y="95.2" transform="rotate(-90 345 95.2)">IO47</text>
<text x="348.5" y="95.2" transform="rotate(-90 348.5 95.2)">IO48</text>
<text x="352.1" y="95.2" transform="rotate(-90 352.1 95.2)">IO45</text>
<text x="311.9" y="101.7" transform="rotate(-90 311.9 101.7)">15</text>
<text x="315.4" y="101.7" transform="rotate(-90 315.4 101.7)">16</text>
<text x="318.9" y="101.7" transform="rotate(-90 318.9 101.7)">17</text>
<text x="322.4" y="101.7" transform="rotate(-90 322.4 101.7)">18</text>
<text x="326" y="101.7" transform="rotate(-90 326 101.7)">19</text>
<text x="329.5" y="101.7" transform="rotate(-90 329.5 101.7)">20</text>
<text x="333" y="101.7" transform="rotate(-90 333 101.7)">21</text>
<text x="336.5" y="101.7" transform="rotate(-90 336.5 101.7)">22</text>
<text x="340.1" y="101.7" transform="rotate(-90 340.1 101.7)">23</text>
<text x="343.6" y="101.7" transform="rotate(-90 343.6 101.7)">24</text>
<text x="347.1" y="101.7" transform="rotate(-90 347.1 101.7)">25</text>
<text x="350.7" y="101.7" transform="rotate(-90 350.7 101.7)">26</text>
<text x="160.3" y="157.3">1</text>
<text x="169.3" y="157.3">2</text>
<text x="207.9" y="157.3">1</text>
<text x="217" y="157.3">2</text>
<text x="160.3" y="167.9">3</text>
<text x="169.3" y="167.9">4</text>
<text x="207.9" y="167.9">3</text>
<text x="217" y="167.9">4</text>
<text x="41.9" y="176.7">3</text>
<text x="45.4" y="178.5">VIN</text>
<text x="41.9" y="180.2">2</text>
<text x="45.4" y="182">VOUT</text>
<text x="58.5" y="182">VOUT</text>
<text x="69" y="180.2">4</text>
<text x="354.1" y="196.1">1</text>
<text x="357.6" y="197.9">WS</text>
<text x="368" y="197.9">SD</text>
<text x="374.1" y="196.1">6</text>
<text x="354.1" y="199.6">2</text>
<text x="357.6" y="201.4">LR</text>
<text x="374.1" y="203.2">4</text>
<text x="180.1" y="245.5">1</text>
<text x="240.1" y="245.5">1</text>
<text x="160.1" y="249">4</text>
<text x="163.6" y="250.8">DI</text>
<text x="173.7" y="247.3">DO</text>
<text x="220.1" y="249">4</text>
<text x="223.6" y="250.8">DI</text>
<text x="233.6" y="247.3">DO</text>
</g>
<g font-size="3.2">
<text x="42.6" y="32.1">GND</text>
<text x="51.3" y="30.3">1</text>
<text x="305.9" y="40.5">GND</text>
<text x="350.1" y="37">GND</text>
<text x="350.1" y="40.5">GND</text>
<text x="42.6" y="70.9">GND</text>
<text x="51.3" y="69.1">12</text>
<text x="41.9" y="183.8">1</text>
<text x="45.4" y="185.5">GND</text>
<text x="354.1" y="203.2">3</text>
<text x="357.6" y="204.9">GND SCK</text>
<text x="171.3" y="250.8">GND</text>
<text x="180.1" y="249">3</text>
<text x="231.3" y="250.8">GND</text>
<text x="240.1" y="249">3</text>
</g>
<g font-size="3.2" fill="#f00">
<text x="365.6" y="201.4">VDD</text>
<text x="374.1" y="199.6">5</text>
<text x="160.1" y="245.5">2</text>
<text x="220.1" y="245.5">2</text>
<text x="163.6" y="247.3">VDD</text>
<text x="223.6" y="247.3">VDD</text>
</g>
<g font-size="2.5" fill="#00f">
<text x="369.4" y="82.9" transform="rotate(-90 369.4 82.9)">PSRAM</text>
<text x="313.3" y="111.8" transform="rotate(-90 313.3 111.8)">JTAG</text>
<text x="316.8" y="116.4" transform="rotate(-90 316.8 116.4)">BOOT_M</text>
<text x="352.1" y="116.4" transform="rotate(-90 352.1 116.4)">FLASH_V</text>
</g>
</svg>
